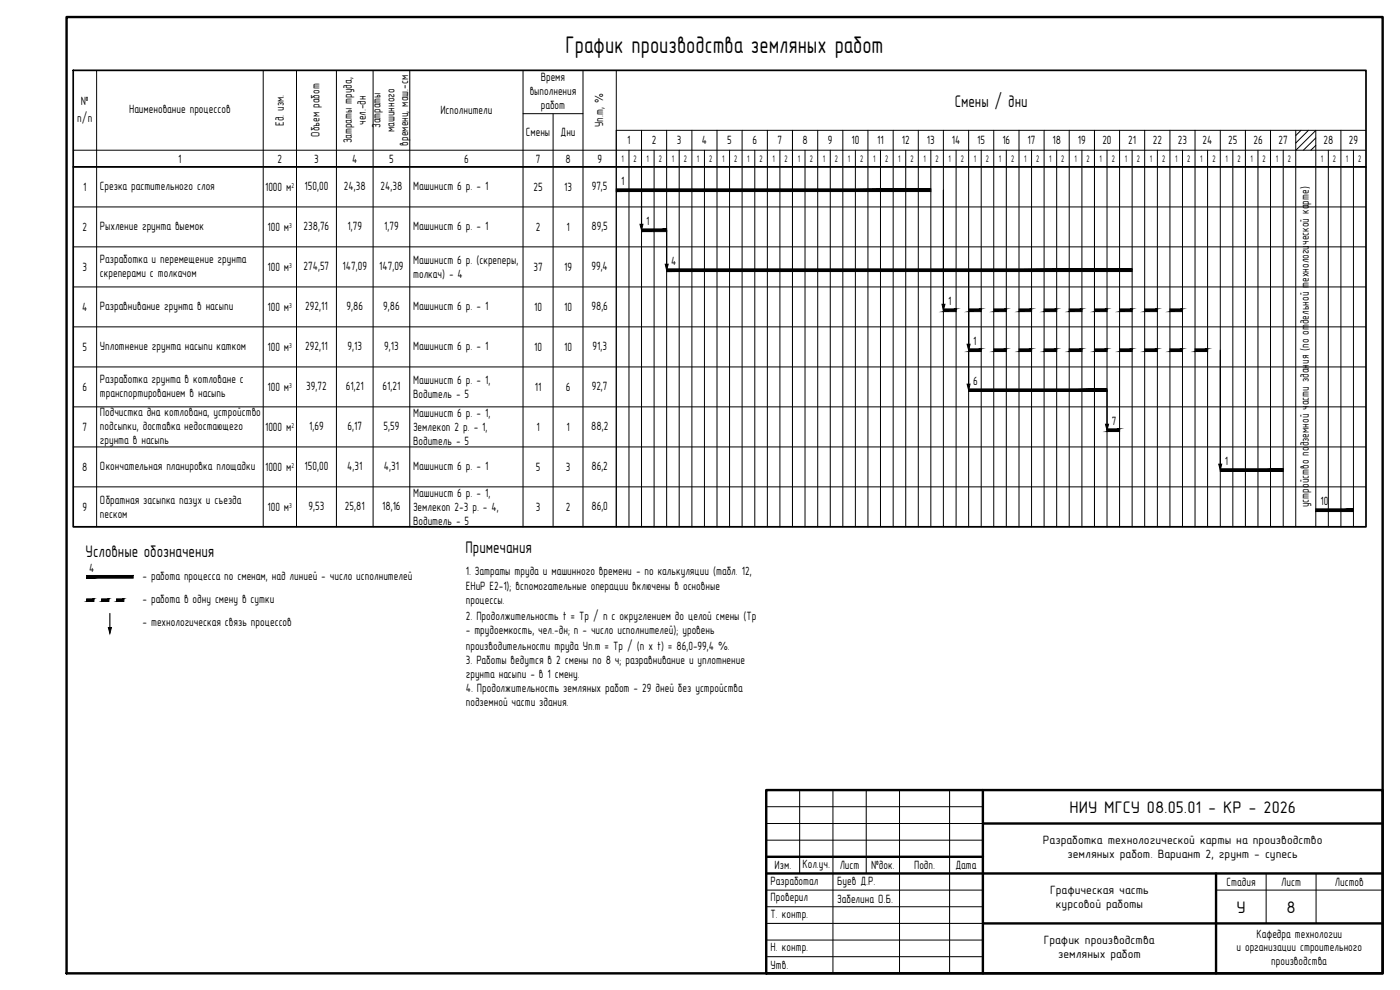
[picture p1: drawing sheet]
<svg xmlns="http://www.w3.org/2000/svg" width="420mm" height="297mm" viewBox="0 0 420 297" stroke-linecap="round" stroke-linejoin="round" font-family="sans-serif">
<path d="M20 5.1h395v286.9h-395z" fill="none" stroke="#000" stroke-width=".72"/>
<path d="M230 237.1h185v54.9h-185zM295 237.1v54.9M230 257.1h65M295 247.1h120M230 262.1h185M295 277.1h120M365 262.1v29.9" fill="none" stroke="#000" stroke-width=".72"/>
<g fill="none" stroke="#000" stroke-width=".3">
<path d="M29 21.1v137M79 21.1v137M89 21.1v137M101 21.1v137M112 21.1v137M123 21.1v137M157 21.1v137M157 34.1h18M166 34.1v124M175 21.1v137M185 21.1v137M185 39.1h225"/>
<path d="M192.5 39.1v119M200.1 39.1v119M207.6 39.1v119M215.2 39.1v119M222.7 39.1v119M230.3 39.1v119M237.8 39.1v119M245.4 39.1v119M252.9 39.1v119M260.5 39.1v119M268.1 39.1v119M275.6 39.1v119"/>
<path d="M283.1 39.1v119M290.7 39.1v119M298.2 39.1v119M305.8 39.1v119M313.4 39.1v119M320.9 39.1v119M328.5 39.1v119M336 39.1v119M343.5 39.1v119M351.1 39.1v119M358.6 39.1v119M366.2 39.1v119"/>
<path d="M373.8 39.1v119M381.3 39.1v119M388.9 39.1v119M394.9 39.1v119M402.4 39.1v119M22 50.1h388M22 45.1h388M188.8 45.1v113M196.3 45.1v113M203.8 45.1v113M211.4 45.1v113M218.9 45.1v113"/>
<path d="M226.5 45.1v113M234.1 45.1v113M241.6 45.1v113M249.2 45.1v113M256.7 45.1v113M264.2 45.1v113M271.8 45.1v113M279.4 45.1v113M286.9 45.1v113M294.5 45.1v113M302 45.1v113M309.6 45.1v113"/>
<path d="M317.1 45.1v113M324.7 45.1v113M332.2 45.1v113M339.8 45.1v113M347.3 45.1v113M354.9 45.1v113M362.4 45.1v113M370 45.1v113M377.5 45.1v113M385.1 45.1v113M398.7 45.1v113M406.2 45.1v113"/>
<path d="M22 62.1h388M22 74.1h388M22 86.1h388M22 98.1h388M22 110.1h388M22 122.1h388M22 134.1h388M22 146.1h388M22 158.1h388M240 237.1v25M250 237.1v54.9M260 237.1v25"/>
<path d="M270 237.1v54.9M285 237.1v54.9M230 252.1h65M230 247.1h65M230 242h65M230 277.1h65M230 272.1h65M230 267.1h65M365 267.1h50M380 262.1v15M395 262.1v15M230 287h65"/>
<path d="M230 282.1h65"/>
</g>
<path d="M22 21.1h388v137h-388zM22 50.1h388" fill="none" stroke="#000" stroke-width=".51"/>
<path d="M390.4 39.1l-1.5 1.6M392.7 39.1l-3.8 3.8M394.9 39.1l-6 6M394.9 41.4l-3.7 3.7M394.9 43.6l-1.5 1.5" fill="none" stroke="#000" stroke-width=".3"/>
<g fill="#000" stroke="#000" stroke-width=".3">
<path d="M185 56.7v.8l94.4-.8zM185 57.5l94.4-.8v.8z"/>
<path d="M192.5 68.7v.8l7.6-.8zM192.5 69.5l7.6-.8v.8z"/>
<path d="M200.1 80.7v.8l139.7-.8zM200.1 81.5l139.7-.8v.8z"/>
<path d="M283.1 92.7v.8l3.8-.8zM283.1 93.5l3.8-.8v.8z"/>
<path d="M290.7 92.7v.8l3.8-.8zM290.7 93.5l3.8-.8v.8z"/>
<path d="M298.2 92.7v.8l3.8-.8zM298.2 93.5l3.8-.8v.8z"/>
<path d="M305.8 92.7v.8l3.8-.8zM305.8 93.5l3.8-.8v.8z"/>
<path d="M313.4 92.7v.8l3.7-.8zM313.4 93.5l3.7-.8v.8z"/>
<path d="M320.9 92.7v.8l3.8-.8zM320.9 93.5l3.8-.8v.8z"/>
<path d="M328.5 92.7v.8l3.7-.8zM328.5 93.5l3.7-.8v.8z"/>
<path d="M336 92.7v.8l3.8-.8zM336 93.5l3.8-.8v.8z"/>
<path d="M343.5 92.7v.8l3.8-.8zM343.5 93.5l3.8-.8v.8z"/>
<path d="M351.1 92.7v.8l3.8-.8zM351.1 93.5l3.8-.8v.8z"/>
<path d="M290.7 104.7v.8l3.8-.8zM290.7 105.5l3.8-.8v.8z"/>
<path d="M290.7 116.7v.8l41.5-.8zM290.7 117.5l41.5-.8v.8z"/>
<path d="M298.2 104.7v.8l3.8-.8zM298.2 105.5l3.8-.8v.8z"/>
<path d="M305.8 104.7v.8l3.8-.8zM305.8 105.5l3.8-.8v.8z"/>
<path d="M313.4 104.7v.8l3.7-.8zM313.4 105.5l3.7-.8v.8z"/>
<path d="M320.9 104.7v.8l3.8-.8zM320.9 105.5l3.8-.8v.8z"/>
<path d="M328.5 104.7v.8l3.7-.8zM328.5 105.5l3.7-.8v.8z"/>
<path d="M336 104.7v.8l3.8-.8zM336 105.5l3.8-.8v.8z"/>
<path d="M343.5 104.7v.8l3.8-.8zM343.5 105.5l3.8-.8v.8z"/>
<path d="M351.1 104.7v.8l3.8-.8zM351.1 105.5l3.8-.8v.8z"/>
<path d="M358.6 104.7v.8l3.8-.8zM358.6 105.5l3.8-.8v.8z"/>
<path d="M332.2 128.7v.8l3.8-.8zM332.2 129.5l3.8-.8v.8z"/>
<path d="M366.2 140.7v.8l18.9-.8zM366.2 141.5l18.9-.8v.8z"/>
<path d="M394.9 152.7v.8l11.3-.8zM394.9 153.5l11.3-.8v.8z"/>
<path d="M26 172.7v.8l14-.8zM26 173.5l14-.8v.8z"/>
<path d="M26 179.7v.8l2.2-.8zM26 180.5l2.2-.8v.8z"/>
<path d="M30.5 179.7v.8l2.2-.8zM30.5 180.5l2.2-.8v.8z"/>
<path d="M35 179.7v.8l2.2-.8zM35 180.5l2.2-.8v.8z"/>
</g>
<path d="M192.5 57.1v10.2M283.1 57.1v34.2M200.1 69.1v10.2M290.7 81.1v34.2M332.2 117.1v10.2M366.2 105.1v34.2M33 184.1v4.2" fill="none" stroke="#000" stroke-width=".34"/>
<path d="M192.1 67.3h.9l-.5 1.8zM199.6 79.3h.9l-.4 1.8zM282.7 91.3h.9l-.5 1.8zM290.2 103.3h.9l-.4 1.8zM290.2 115.3h.9l-.4 1.8zM331.8 127.3h.9l-.5 1.8zM365.8 139.3h.8l-.4 1.8zM32.5 188.3h.9l-.4 1.8z" fill="#000" stroke="#000" stroke-width=".3"/>
<text font-size="7.2" x="169.8" y="15.9">График производства земляных работ</text>
<g font-size="5.1">
<text x="286.5" y="32">Смены / дни</text>
<text x="25.7" y="167.1">Условные обозначения</text>
<text x="139.7" y="166">Примечания</text>
<text x="321" y="243.8">НИУ МГСУ 08.05.01 - КР - 2026</text>
<text x="371.1" y="273.8">У</text>
<text x="386.1" y="273.8">8</text>
</g>
<g font-size="3.6">
<text x="159" y="28.5">выполнения</text>
<text x="162.3" y="24.3">Время</text>
<text x="24.3" y="31.7">№</text>
<text x="38.7" y="34">Наименование процессов</text>
<text x="132.2" y="34.3">Исполнители</text>
<text x="162.3" y="32.6">работ</text>
<text x="23.2" y="36.5">п/п</text>
<text x="85.2" y="37.8" transform="rotate(-90 85.2 37.8)">Ед. изм.</text>
<text x="95.8" y="41.1" transform="rotate(-90 95.8 41.1)">Объем работ</text>
<text x="109.8" y="37.5" transform="rotate(-90 109.8 37.5)">чел.-дн</text>
<text x="114.2" y="38.4" transform="rotate(-90 114.2 38.4)">Затраты</text>
<text x="118.4" y="39.6" transform="rotate(-90 118.4 39.6)">машинного</text>
<text x="157.8" y="40.8">Смены</text>
<text x="168.2" y="40.7">Дни</text>
<text x="181" y="38.1" transform="rotate(-90 181 38.1)">Уп.т, %</text>
<text x="105.6" y="43" transform="rotate(-90 105.6 43)">Затраты труда,</text>
<text x="122.5" y="43.7" transform="rotate(-90 122.5 43.7)">времени, маш.-см</text>
<text x="188.3" y="43.3">1</text>
<text x="195.6" y="43.3">2</text>
<text x="203.2" y="43.3">3</text>
<text x="210.6" y="43.3">4</text>
<text x="218.3" y="43.3">5</text>
<text x="225.8" y="43.3">6</text>
<text x="233.4" y="43.3">7</text>
<text x="240.8" y="43.3">8</text>
<text x="248.5" y="43.3">9</text>
<text x="255.5" y="43.3">10</text>
<text x="263.3" y="43.3">11</text>
<text x="270.6" y="43.3">12</text>
<text x="278.2" y="43.3">13</text>
<text x="285.6" y="43.3">14</text>
<text x="293.3" y="43.3">15</text>
<text x="300.8" y="43.3">16</text>
<text x="308.4" y="43.3">17</text>
<text x="315.8" y="43.3">18</text>
<text x="323.5" y="43.3">19</text>
<text x="330.8" y="43.3">20</text>
<text x="338.6" y="43.3">21</text>
<text x="345.9" y="43.3">22</text>
<text x="353.5" y="43.3">23</text>
<text x="360.9" y="43.3">24</text>
<text x="368.6" y="43.3">25</text>
<text x="376.2" y="43.3">26</text>
<text x="383.7" y="43.3">27</text>
<text x="397.2" y="43.3">28</text>
<text x="404.8" y="43.3">29</text>
<text x="53.5" y="48.8">1</text>
<text x="83.3" y="48.8">2</text>
<text x="94.3" y="48.8">3</text>
<text x="105.7" y="48.8">4</text>
<text x="116.8" y="48.8">5</text>
<text x="139.3" y="48.8">6</text>
<text x="160.8" y="48.8">7</text>
<text x="169.7" y="48.8">8</text>
<text x="179.3" y="48.8">9</text>
<text x="25" y="57.3">1</text>
<text x="30" y="57">Срезка растительного слоя</text>
<text x="79.5" y="57.3">1000 м</text>
<text x="91.4" y="57.1">150,00</text>
<text x="103.2" y="57.1">24,38</text>
<text x="114.2" y="57.1">24,38</text>
<text x="124" y="57">Машинист 6 р. - 1</text>
<text x="160.1" y="57.3">25</text>
<text x="169.3" y="57.3">13</text>
<text x="177.6" y="57.1">97,5</text>
<text x="186.4" y="55.5">1</text>
<text x="24.8" y="69.3">2</text>
<text x="30" y="68.9">Рыхление грунта выемок</text>
<text x="80.3" y="69.3">100 м</text>
<text x="91.1" y="69.1">238,76</text>
<text x="104.3" y="69.1">1,79</text>
<text x="115.3" y="69.1">1,79</text>
<text x="124" y="68.9">Машинист 6 р. - 1</text>
<text x="160.8" y="69.3">2</text>
<text x="170" y="69.3">1</text>
<text x="177.5" y="69.1">89,5</text>
<text x="193.9" y="67.5">1</text>
<text x="24.8" y="81.4">3</text>
<text x="30" y="78.9">Разработка и перемещение грунта</text>
<text x="30" y="83">скреперами с толкачом</text>
<text x="80.3" y="81.4">100 м</text>
<text x="91.1" y="81.1">274,57</text>
<text x="102.8" y="81.1">147,09</text>
<text x="113.8" y="81.1">147,09</text>
<text x="124" y="79.1">Машинист 6 р. (скреперы,</text>
<text x="124" y="83.3">толкач) - 4</text>
<text x="160.1" y="81.4">37</text>
<text x="169.3" y="81.4">19</text>
<text x="177.5" y="81.1">99,4</text>
<text x="201.5" y="79.5">4</text>
<text x="24.7" y="93.3">4</text>
<text x="30" y="92.9">Разравнивание грунта в насыпи</text>
<text x="80.3" y="93.3">100 м</text>
<text x="91.6" y="93.1">292,11</text>
<text x="104" y="93.1">9,86</text>
<text x="115" y="93.1">9,86</text>
<text x="124" y="92.9">Машинист 6 р. - 1</text>
<text x="160.3" y="93.3">10</text>
<text x="169.3" y="93.3">10</text>
<text x="177.5" y="93.1">98,6</text>
<text x="284.6" y="91.5">1</text>
<text x="24.8" y="105.3">5</text>
<text x="30" y="105">Уплотнение грунта насыпи катком</text>
<text x="80.3" y="105.3">100 м</text>
<text x="91.6" y="105.1">292,11</text>
<text x="104.3" y="105.1">9,13</text>
<text x="115.3" y="105.1">9,13</text>
<text x="124" y="105">Машинист 6 р. - 1</text>
<text x="160.3" y="105.3">10</text>
<text x="169.3" y="105.3">10</text>
<text x="177.8" y="105.1">91,3</text>
<text x="292.1" y="103.5">1</text>
<text x="24.8" y="117.3">6</text>
<text x="30" y="114.9">Разработка грунта в котловане с</text>
<text x="30" y="119">транспортированием в насыпь</text>
<text x="80.3" y="117.3">100 м</text>
<text x="91.9" y="117.1">39,72</text>
<text x="103.8" y="117.1">61,21</text>
<text x="114.8" y="117.1">61,21</text>
<text x="124" y="115.3">Машинист 6 р. - 1,</text>
<text x="124" y="119.4">Водитель - 5</text>
<text x="160.5" y="117.3">11</text>
<text x="169.8" y="117.3">6</text>
<text x="177.6" y="117.1">92,7</text>
<text x="292.1" y="115.5">6</text>
<text x="30" y="124.8">Подчистка дна котлована, устройство</text>
<text x="124" y="125.2">Машинист 6 р. - 1,</text>
<text x="24.8" y="129.3">7</text>
<text x="30" y="129">подсыпки, доставка недостающего</text>
<text x="79.5" y="129.3">1000 м</text>
<text x="92.8" y="129.1">1,69</text>
<text x="104.3" y="129.1">6,17</text>
<text x="115.1" y="129.1">5,59</text>
<text x="124" y="129.3">Землекоп 2 р. - 1,</text>
<text x="161" y="129.3">1</text>
<text x="170" y="129.3">1</text>
<text x="177.4" y="129.1">88,2</text>
<text x="333.6" y="127.5">7</text>
<text x="30" y="133.1">грунта в насыпь</text>
<text x="124" y="133.5">Водитель - 5</text>
<text x="24.7" y="141.3">8</text>
<text x="30" y="141">Окончательная планировка площадки</text>
<text x="79.5" y="141.3">1000 м</text>
<text x="91.4" y="141.1">150,00</text>
<text x="104.2" y="141.1">4,31</text>
<text x="115.2" y="141.1">4,31</text>
<text x="124" y="141">Машинист 6 р. - 1</text>
<text x="160.8" y="141.3">5</text>
<text x="169.8" y="141.3">3</text>
<text x="177.5" y="141.1">86,2</text>
<text x="367.6" y="139.5">1</text>
<text x="124" y="149.2">Машинист 6 р. - 1,</text>
<text x="24.8" y="153.3">9</text>
<text x="30" y="151.2">Обратная засыпка пазух и съезда</text>
<text x="30" y="155.4">песком</text>
<text x="80.3" y="153.3">100 м</text>
<text x="92.6" y="153.1">9,53</text>
<text x="103.5" y="153.1">25,81</text>
<text x="114.7" y="153.1">18,16</text>
<text x="124" y="153.3">Землекоп 2-3 р. - 4,</text>
<text x="160.8" y="153.3">3</text>
<text x="169.8" y="153.3">2</text>
<text x="177.5" y="153.1">86,0</text>
<text x="392.8" y="152.2" transform="rotate(-90 392.8 152.2)">устройство подземной части здания (по отдельной технологической карте)</text>
<text x="396.3" y="151.5">10</text>
<text x="124" y="157.5">Водитель - 5</text>
<text x="26.8" y="171.5">4</text>
<text x="42.8" y="173.9">- работа процесса по сменам, над линией - число исполнителей</text>
<text x="139.8" y="172.7">1. Затраты труда и машинного времени - по калькуляции (табл. 12,</text>
<text x="139.8" y="176.9">ЕНиР Е2-1); вспомогательные операции включены в основные</text>
<text x="42.8" y="181">- работа в одну смену в сутки</text>
<text x="139.8" y="181.1">процессы.</text>
<text x="139.8" y="186">2. Продолжительность t = Тр / n с округлением до целой смены (Тр</text>
<text x="42.8" y="187.9">- технологическая связь процессов</text>
<text x="139.8" y="190.3">- трудоемкость, чел.-дн; n - число исполнителей); уровень</text>
<text x="139.8" y="195.1">производительности труда Уп.т = Тр / (n х t) = 86,0-99,4 %.</text>
<text x="139.8" y="199.3">3. Работы ведутся в 2 смены по 8 ч; разравнивание и уплотнение</text>
<text x="139.8" y="203.5">грунта насыпи - в 1 смену.</text>
<text x="139.8" y="207.6">4. Продолжительность земляных работ - 29 дней без устройства</text>
<text x="139.8" y="211.8">подземной части здания.</text>
<text x="313" y="253.4">Разработка технологической карты на производство</text>
<text x="320.4" y="257.5">земляных работ. Вариант 2, грунт - супесь</text>
<text x="232.5" y="260.8">Изм.</text>
<text x="240.8" y="260.5">Кол.уч.</text>
<text x="252" y="260.8">Лист</text>
<text x="261.4" y="260.8">№док.</text>
<text x="274.3" y="260.8">Подп.</text>
<text x="286.7" y="260.7">Дата</text>
<text x="231.3" y="265.5">Разработал</text>
<text x="251.3" y="265.5">Буев Д.Р.</text>
<text x="315.1" y="268.4">Графическая часть</text>
<text x="368.1" y="265.8">Стадия</text>
<text x="384.5" y="265.8">Лист</text>
<text x="400.6" y="265.8">Листов</text>
<text x="231.3" y="270.5">Проверил</text>
<text x="231.3" y="275.4">Т. контр.</text>
<text x="251.2" y="270.8">Забелина О.Б.</text>
<text x="316.9" y="272.5">курсовой работы</text>
<text x="377.1" y="281.3">Кафедра технологии</text>
<text x="231.3" y="285.4">Н. контр.</text>
<text x="313.2" y="283.4">График производства</text>
<text x="317.5" y="287.5">земляных работ</text>
<text x="371.1" y="285.4">и организации строительного</text>
<text x="231.3" y="290.8">Утв.</text>
<text x="381.5" y="289.6">производства</text>
</g>
<g font-size="2.9">
<text x="186.5" y="48.6">1</text>
<text x="190.2" y="48.6">2</text>
<text x="194.1" y="48.6">1</text>
<text x="197.7" y="48.6">2</text>
<text x="201.6" y="48.6">1</text>
<text x="205.3" y="48.6">2</text>
<text x="209.2" y="48.6">1</text>
<text x="212.8" y="48.6">2</text>
<text x="216.7" y="48.6">1</text>
<text x="220.3" y="48.6">2</text>
<text x="224.3" y="48.6">1</text>
<text x="227.9" y="48.6">2</text>
<text x="231.8" y="48.6">1</text>
<text x="235.5" y="48.6">2</text>
<text x="239.4" y="48.6">1</text>
<text x="243" y="48.6">2</text>
<text x="246.9" y="48.6">1</text>
<text x="250.6" y="48.6">2</text>
<text x="254.5" y="48.6">1</text>
<text x="258.1" y="48.6">2</text>
<text x="262" y="48.6">1</text>
<text x="265.7" y="48.6">2</text>
<text x="269.6" y="48.6">1</text>
<text x="273.2" y="48.6">2</text>
<text x="277.1" y="48.6">1</text>
<text x="280.8" y="48.6">2</text>
<text x="284.7" y="48.6">1</text>
<text x="288.3" y="48.6">2</text>
<text x="292.2" y="48.6">1</text>
<text x="295.9" y="48.6">2</text>
<text x="299.8" y="48.6">1</text>
<text x="303.4" y="48.6">2</text>
<text x="307.3" y="48.6">1</text>
<text x="311" y="48.6">2</text>
<text x="314.9" y="48.6">1</text>
<text x="318.5" y="48.6">2</text>
<text x="322.5" y="48.6">1</text>
<text x="326.1" y="48.6">2</text>
<text x="330" y="48.6">1</text>
<text x="333.6" y="48.6">2</text>
<text x="337.6" y="48.6">1</text>
<text x="341.2" y="48.6">2</text>
<text x="345.1" y="48.6">1</text>
<text x="348.7" y="48.6">2</text>
<text x="352.6" y="48.6">1</text>
<text x="356.3" y="48.6">2</text>
<text x="360.2" y="48.6">1</text>
<text x="363.9" y="48.6">2</text>
<text x="367.7" y="48.6">1</text>
<text x="371.4" y="48.6">2</text>
<text x="375.3" y="48.6">1</text>
<text x="378.9" y="48.6">2</text>
<text x="382.9" y="48.6">1</text>
<text x="386.5" y="48.6">2</text>
<text x="396.4" y="48.6">1</text>
<text x="400" y="48.6">2</text>
<text x="403.9" y="48.6">1</text>
<text x="407.6" y="48.6">2</text>
</g>
<g font-size="2.2">
<text x="87.5" y="56.3">2</text>
<text x="86.8" y="68.4">3</text>
<text x="86.8" y="80.3">3</text>
<text x="86.8" y="92.3">3</text>
<text x="86.8" y="104.3">3</text>
<text x="86.8" y="116.3">3</text>
<text x="87.5" y="128.3">2</text>
<text x="87.5" y="140.3">2</text>
<text x="86.8" y="152.3">3</text>
</g>
</svg>
